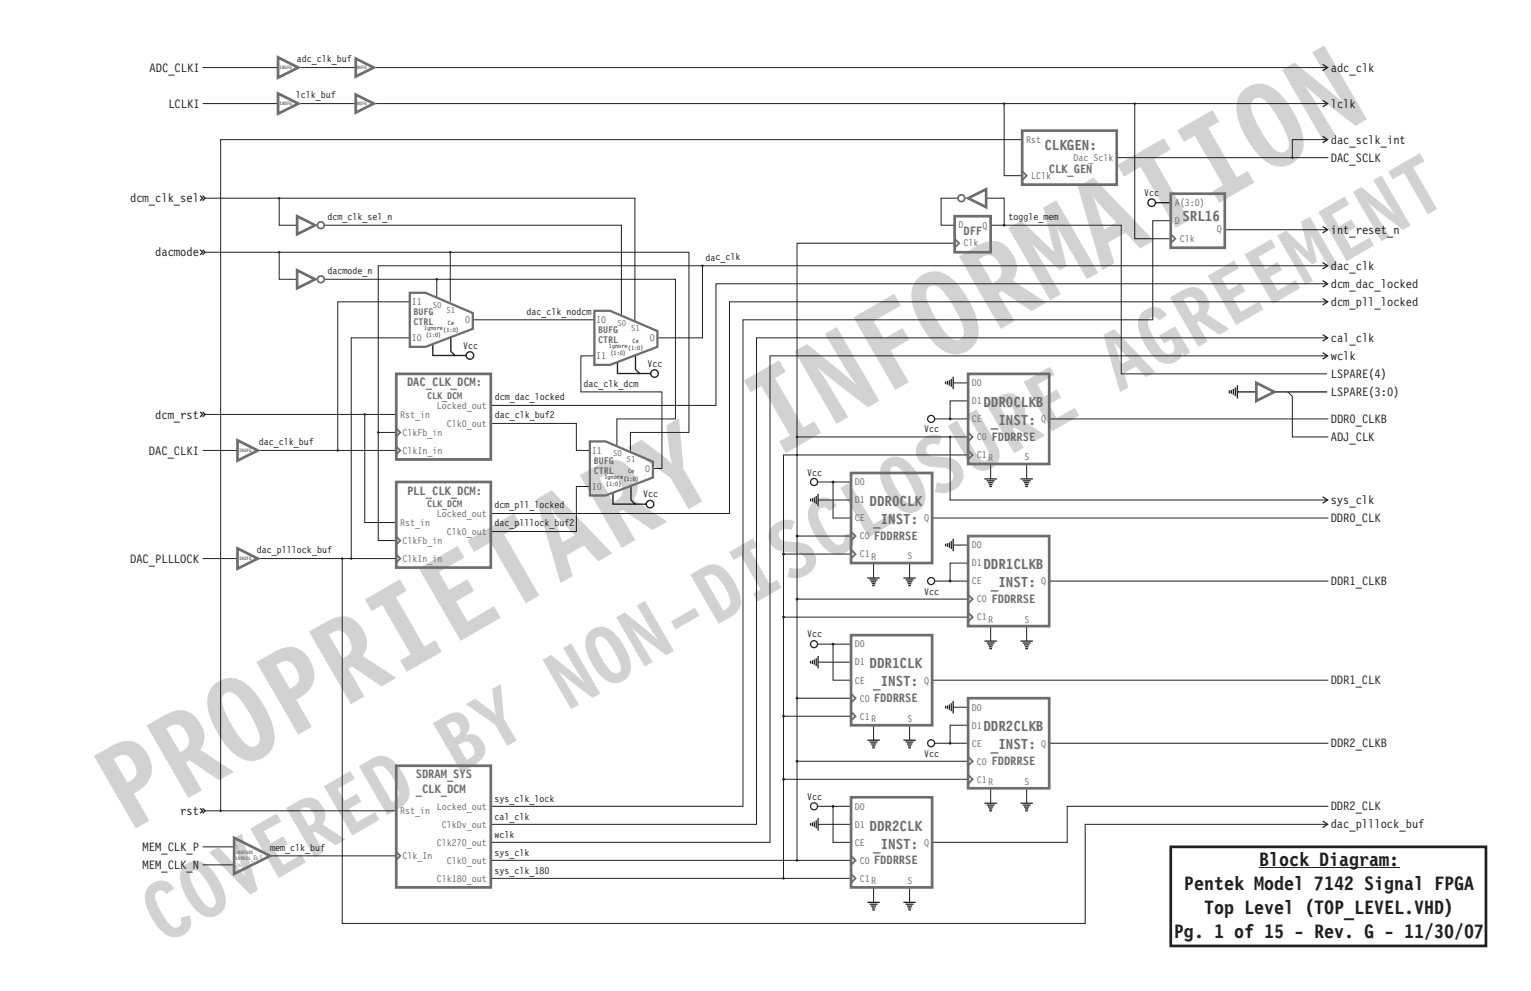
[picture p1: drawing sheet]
<svg xmlns="http://www.w3.org/2000/svg" width="432mm" height="279mm" viewBox="0 0 432 279" stroke-linecap="round" stroke-linejoin="round" font-family="sans-serif">
<path d="M96.5 157.5v102.8h209.6v-27.9h68.1" fill="none" stroke="#231f20" stroke-width=".28"/>
<circle cx="96.5" cy="157.5" r=".34" fill="#231f20"/>
<path d="M56.4 55.2l.7 .7-.7 .7M57.1 55.2l.8 .7-.8 .7M373 231.5l1.4 .9-1.4 .9" fill="none" stroke="#231f20" stroke-width=".36"/>
<path d="M57.7 55.9h121.4v34.8M78.7 55.9v7.6h5.1" fill="none" stroke="#231f20" stroke-width=".28"/>
<circle cx="78.7" cy="55.9" r=".34" fill="#231f20"/>
<path d="M91.4 63.5h83.9v25.4M273 128.3h-52v119.3h19M273 123.2h-48.2v119.4h15.2M279.4 130.8v4.2M289.6 130.8v4.2M224.8 214.6h48.2" fill="none" stroke="#231f20" stroke-width=".28"/>
<path d="M277.7 135h3.4M278.3 135.6h2.2M278.6 136.1h1.5M278.9 136.6h1M279 137.2h.8M287.8 135h3.5M288.4 135.6h2.3M288.8 136.1h1.5M289.1 136.6h1M289.2 137.2h.7" fill="none" stroke="#231f20" stroke-width=".36"/>
<circle cx="224.8" cy="214.6" r=".39" fill="#231f20"/>
<path d="M221 219.7h52" fill="none" stroke="#231f20" stroke-width=".28"/>
<circle cx="221" cy="219.7" r=".39" fill="#231f20"/>
<path d="M268.8 199.4h4.2M263.6 209.5l9.4 .1M230.7 232.4h9.3M234.9 227.3v10.2h5.1M279.4 222.2v4.3M289.6 222.2v4.3M246.4 250.2v4.2M256.5 250.2v4.2" fill="none" stroke="#231f20" stroke-width=".28"/>
<g fill="none" stroke="#231f20" stroke-width=".36">
<path d="M266.7 199v.8M267.2 198.9v1M267.8 198.6v1.5M268.3 198.3v2.2M268.8 197.6v3.5M228.6 232v.8M229.1 231.9v1M229.7 231.7v1.5M230.2 231.3v2.2M230.7 230.7v3.5M277.7 226.5h3.4M278.3 227h2.2"/>
<path d="M278.6 227.5h1.5M278.9 228.1h1M279 228.6h.8M287.8 226.5h3.5M288.4 227h2.3M288.8 227.5h1.5M289.1 228.1h1M289.2 228.6h.7M244.6 254.4h3.5M245.3 254.9h2.2M245.6 255.5h1.5M245.9 256h1"/>
<path d="M246 256.5h.8M254.8 254.4h3.5M255.4 254.9h2.3M255.8 255.5h1.5M256 256h1M256.2 256.5h.7"/>
<circle cx="262.6" cy="209.6" r=".99"/>
</g>
<circle cx="234.9" cy="227.3" r=".39" fill="#231f20"/>
<path d="M221 174h52M279.4 176.5v4.2M289.6 176.5v4.2M230.6 227.3h9.4" fill="none" stroke="#231f20" stroke-width=".28"/>
<g fill="none" stroke="#231f20" stroke-width=".36">
<path d="M277.7 180.7h3.4M278.3 181.3h2.2M278.6 181.8h1.5M278.9 182.3h1M279 182.9h.8M287.8 180.7h3.5M288.4 181.3h2.3M288.8 181.8h1.5M289.1 182.3h1M289.2 182.9h.7"/>
<circle cx="229.6" cy="227.3" r=".99"/>
</g>
<circle cx="221" cy="174" r=".39" fill="#231f20"/>
<path d="M224.8 168.9h48.2" fill="none" stroke="#231f20" stroke-width=".28"/>
<circle cx="224.8" cy="168.9" r=".39" fill="#231f20"/>
<path d="M273 204.5h-5v5" fill="none" stroke="#231f20" stroke-width=".28"/>
<circle cx="268" cy="209.5" r=".39" fill="#231f20"/>
<path d="M268.8 153.7h4.2M273 158.8h-5v5M263.6 163.8h9.4" fill="none" stroke="#231f20" stroke-width=".28"/>
<g fill="none" stroke="#231f20" stroke-width=".36">
<path d="M266.7 153.3v.7M267.2 153.2v1M267.8 152.9v1.5M268.3 152.5v2.3M268.8 151.9v3.5"/>
<circle cx="262.6" cy="163.8" r=".99"/>
</g>
<circle cx="268" cy="163.8" r=".39" fill="#231f20"/>
<path d="M234.9 135.9v10.1h5.1M230.7 141h9.3M246.4 158.8v4.2M256.5 158.8v4.2" fill="none" stroke="#231f20" stroke-width=".28"/>
<g fill="none" stroke="#231f20" stroke-width=".36">
<path d="M230.2 139.8v2.3M230.7 139.2v3.5M228.6 140.6v.7M229.1 140.5v1M229.7 140.2v1.5M244.6 163h3.5M245.3 163.5h2.2M245.6 164h1.5M245.9 164.6h1M246 165.1h.8M254.8 163h3.5M255.4 163.5h2.3"/>
<path d="M255.8 164h1.5M256 164.6h1M256.2 165.1h.7"/>
</g>
<circle cx="234.9" cy="135.9" r=".39" fill="#231f20"/>
<path d="M230.6 135.9h9.4M224.8 151.1h15.2" fill="none" stroke="#231f20" stroke-width=".28"/>
<circle cx="229.6" cy="135.9" r=".99" fill="none" stroke="#231f20" stroke-width=".36"/>
<circle cx="224.8" cy="151.1" r=".39" fill="#231f20"/>
<path d="M221 156.2h19" fill="none" stroke="#231f20" stroke-width=".28"/>
<circle cx="221" cy="156.2" r=".39" fill="#231f20"/>
<path d="M263.6 118.1h9.4M268.8 107.9h4.2M273 113h-5v5.1" fill="none" stroke="#231f20" stroke-width=".28"/>
<g fill="none" stroke="#231f20" stroke-width=".36">
<path d="M266.7 107.6v.7M267.2 107.4v1M267.8 107.2v1.5M268.3 106.8v2.3M268.8 106.2v3.5"/>
<circle cx="262.6" cy="118.1" r=".99"/>
</g>
<circle cx="268" cy="118.1" r=".39" fill="#231f20"/>
<path d="M224.8 196.9h15.2" fill="none" stroke="#231f20" stroke-width=".28"/>
<circle cx="224.8" cy="196.9" r=".39" fill="#231f20"/>
<path d="M221 201.9h19" fill="none" stroke="#231f20" stroke-width=".28"/>
<circle cx="221" cy="201.9" r=".39" fill="#231f20"/>
<path d="M295.9 118.1h78.7M262.9 146h111.7M295.9 163.8h78.7M230.7 186.7h9.3M234.9 181.6v10.2h5.1M262.9 191.8h111.7M246.4 204.5v4.2M256.5 204.5v4.2M295.9 209.5h78.7M374.6 227.3h-73.6v10.2h-38.1" fill="none" stroke="#231f20" stroke-width=".28"/>
<g fill="none" stroke="#231f20" stroke-width=".36">
<path d="M228.6 186.3v.8M229.1 186.2v1M229.7 185.9v1.5M230.2 185.6v2.2M230.7 184.9v3.5M244.6 208.7h3.5M245.3 209.2h2.2M245.6 209.8h1.5M245.9 210.3h1M246 210.8h.8M254.8 208.7h3.5M255.4 209.2h2.3"/>
<path d="M255.8 209.8h1.5M256 210.3h1M256.2 210.8h.7"/>
</g>
<circle cx="234.9" cy="181.6" r=".39" fill="#231f20"/>
<path d="M268 123.2v17.8h106.2M230.6 181.6h9.4" fill="none" stroke="#231f20" stroke-width=".28"/>
<circle cx="229.6" cy="181.6" r=".99" fill="none" stroke="#231f20" stroke-width=".36"/>
<circle cx="268" cy="123.2" r=".34" fill="#231f20"/>
<path d="M373 140.1l1.4 .9-1.4 .9" fill="none" stroke="#231f20" stroke-width=".36"/>
<path d="M57.1 238.8h8.9M57.1 243.8h8.9M76.2 241.3h35.6M138.4 242.6h86.4" fill="none" stroke="#231f20" stroke-width=".28"/>
<circle cx="224.8" cy="242.6" r=".34" fill="#231f20"/>
<path d="M138.4 247.6h82.6" fill="none" stroke="#231f20" stroke-width=".28"/>
<circle cx="221" cy="247.6" r=".34" fill="#231f20"/>
<g fill="none" stroke="#231f20" stroke-width=".38">
<path d="M325.9 57.2h4.3"/>
<circle cx="324.8" cy="57.2" r="1.06"/>
</g>
<path d="M57.1 19.1h21.6M83.8 19h16.5M105.4 19.1h268.8M57.1 29.2h21.6M83.8 29.2h16.5M105.4 29.2h268.8M320 29.2v38.1h10.2M330.2 62.2h-5.1v28h-115.6v137.1h-71.1M374.2 95.2h-160.8v137.2h-75M374.2 100.3h-157v137.2h-78.8M57.7 228.6h54.1" fill="none" stroke="#231f20" stroke-width=".28"/>
<path d="M373 18.1l1.4 1-1.4 .9M373 28.3l1.4 .9-1.4 .9M373 99.4l1.4 .9-1.4 .9M373 94.3l1.4 .9-1.4 1M56.4 227.9l.7 .7-.7 .7M57.1 227.9l.8 .7-.8 .7" fill="none" stroke="#231f20" stroke-width=".36"/>
<circle cx="320" cy="29.2" r=".34" fill="#231f20"/>
<path d="M345.4 64.8h28.8M57.7 116.8h54.1M102.9 116.8v30.5h8.9M57.1 127h9.9M72.4 127h39.4M57.1 157.5h9.9M72.4 157.5h39.4" fill="none" stroke="#231f20" stroke-width=".28"/>
<path d="M373 63.9l1.4 .9-1.4 .9M56.4 116.1l.7 .7-.7 .8M57.1 116.1l.8 .7-.8 .8" fill="none" stroke="#231f20" stroke-width=".36"/>
<circle cx="102.9" cy="116.8" r=".34" fill="#231f20"/>
<path d="M115.6 95.2h-16.5v62.3M374.2 85.1h-168.5v59.7h-67.3M374.2 80h-172.3v34.3h-63.5M138.4 119.4h24.2v7.6h3.8M167.6 100.3h-3.8v10.2h22.9v21.6h-2.6M166.4 137.2h-3.8v12.7h-24.2" fill="none" stroke="#231f20" stroke-width=".28"/>
<path d="M373 79.1l1.4 .9-1.4 .9M373 84.2l1.4 .9-1.4 .9" fill="none" stroke="#231f20" stroke-width=".36"/>
<g fill="none" stroke="#231f20" stroke-width=".38">
<path d="M122.1 96.9v3.3h9.4M127.2 94.7v4.4l1.2 1.2M172.9 138.8v3.3h9.4M178 136.7v4.3l1.2 1.2"/>
<circle cx="132.5" cy="100.2" r="1.06"/>
<circle cx="183.3" cy="142.1" r="1.06"/>
</g>
<circle cx="99.1" cy="157.5" r=".34" fill="#231f20"/>
<path d="M115.6 85.1h-20.4v41.9" fill="none" stroke="#231f20" stroke-width=".28"/>
<circle cx="95.2" cy="127" r=".34" fill="#231f20"/>
<path d="M57.7 71.1h136.6v50.8h-16.5v5.5M78.7 71.1v7.6h5.1M133.3 90.2h34.3" fill="none" stroke="#231f20" stroke-width=".28"/>
<path d="M56.4 70.4l.7 .7-.7 .7M57.1 70.4l.8 .7-.8 .7" fill="none" stroke="#231f20" stroke-width=".36"/>
<circle cx="78.7" cy="71.1" r=".34" fill="#231f20"/>
<path d="M91.4 78.7h99.1v39.4h-16.5v7.6M127 71.1v14" fill="none" stroke="#231f20" stroke-width=".28"/>
<circle cx="127" cy="71.1" r=".34" fill="#231f20"/>
<path d="M123.2 78.7v5.1" fill="none" stroke="#231f20" stroke-width=".28"/>
<circle cx="123.2" cy="78.7" r=".34" fill="#231f20"/>
<path d="M198.1 74.9h-91.4v77.5h5.1M374.2 74.9h-176.1v20.3h-12.7" fill="none" stroke="#231f20" stroke-width=".28"/>
<path d="M373 74l1.4 .9-1.4 .9" fill="none" stroke="#231f20" stroke-width=".36"/>
<g fill="none" stroke="#231f20" stroke-width=".38">
<path d="M179.2 99.8v4.3l1.3 1.3M174.1 102v3.3h9.5"/>
<circle cx="184.6" cy="105.3" r="1.06"/>
</g>
<circle cx="198.1" cy="74.9" r=".34" fill="#231f20"/>
<path d="M106.7 121.9h5.1" fill="none" stroke="#231f20" stroke-width=".28"/>
<circle cx="106.7" cy="121.9" r=".34" fill="#231f20"/>
<path d="M283.2 29.2v20.3h5.1" fill="none" stroke="#231f20" stroke-width=".28"/>
<circle cx="283.2" cy="29.2" r=".34" fill="#231f20"/>
<path d="M288.3 39.4h-226.1v189.2" fill="none" stroke="#231f20" stroke-width=".28"/>
<circle cx="62.2" cy="228.6" r=".34" fill="#231f20"/>
<path d="M374.2 39.4h-9.7v5M315 44.4h59.6" fill="none" stroke="#231f20" stroke-width=".28"/>
<path d="M373 38.5l1.4 .9-1.4 .9" fill="none" stroke="#231f20" stroke-width=".36"/>
<circle cx="364.5" cy="44.5" r=".34" fill="#231f20"/>
<path d="M269.2 68.6h-44.4v54.6" fill="none" stroke="#231f20" stroke-width=".28"/>
<circle cx="224.8" cy="123.2" r=".36" fill="#231f20"/>
<path d="M270.3 55.9h-4.9v7.6h3.8M278.1 55.9h5.1v7.6h-3.8M283.2 63.5h33v41.9h58.1" fill="none" stroke="#231f20" stroke-width=".28"/>
<circle cx="283.2" cy="63.5" r=".36" fill="#231f20"/>
<path d="M346.7 110.1v.8M347.3 110v1M347.9 109.7v1.6M348.4 109.3v2.4M349 108.6v3.8M349 110.5h25.3" fill="none" stroke="#231f20" stroke-width=".38"/>
<path d="M363.2 110.5l1.3 1.3v11.4h10.1M355.1 244.7h39.5" fill="none" stroke="#231f20" stroke-width=".28"/>
<path d="M330.2 238.8h88.9v27.9h-88.9z" fill="none" stroke="#231f20" stroke-width=".76" stroke-linecap="butt"/>
<path d="M100.3 16.5l5.1 2.6-5.1 2.5z" fill="none" stroke="#6c6d70" stroke-width=".76" stroke-linecap="butt"/>
<path d="M354.3 107.9l5.1 2.6-5.1 2.5z" fill-rule="evenodd" fill="#fff" stroke="#6c6d70" stroke-width=".76" stroke-linecap="butt"/>
<g fill="none" stroke="#6c6d70" stroke-width=".76" stroke-linecap="butt">
<path d="M78.4 16.2l5.7 2.9-5.7 2.8zM78.4 26.4l5.7 2.8-5.7 2.9zM100.3 26.7l5.1 2.5-5.1 2.6zM288.3 36.8h26.7v15.3h-26.7zM273 55.9l5.1-2.6v5.1zM330.2 54.6h15.2v15.2h-15.2zM83.8 76.2l5.1 2.5-5.1 2.6zM83.8 61l5.1 2.5-5.1 2.5zM269.2 61h10.2v10.1h-10.2zM111.8 105.4h26.6v24.1h-26.6zM273 105.4h22.9v25.4h-22.9zM67 124.1l5.7 2.9-5.7 2.9z"/>
<path d="M111.8 135.9h26.6v24.1h-26.6zM240 133.3h22.9v25.5h-22.9zM67 154.6l5.7 2.9-5.7 2.8zM273 151.1h22.9v25.4h-22.9zM240 179.1h22.9v25.4h-22.9zM273 196.8h22.9v25.4h-22.9zM111.8 215.9h26.6v34.3h-26.6zM66 236.2l10.2 5.1-10.2 5.1zM240 224.8h22.9v25.4h-22.9z"/>
</g>
<g fill="none" stroke="#6c6d70" stroke-width=".51">
<path d="M288.3 48.3l1.3 1.2-1.3 1.3M269.2 67.3l1.3 1.3-1.3 1.2M330.2 66l1.3 1.3-1.3 1.3M111.6 120.7l1.3 1.2-1.3 1.3M111.6 125.7l1.3 1.3-1.3 1.3M273 121.9l1.3 1.3-1.3 1.3M273 127l1.3 1.3-1.3 1.2M111.6 151.1l1.3 1.3-1.3 1.3M111.6 156.2l1.3 1.3-1.3 1.3M240 149.9l1.3 1.2-1.3 1.3M240 154.9l1.3 1.3-1.3 1.3M273 167.6l1.3 1.3-1.3 1.3"/>
<path d="M273 172.7l1.3 1.3-1.3 1.3M240 195.6l1.3 1.2-1.3 1.3M240 200.7l1.3 1.2-1.3 1.3M273 213.4l1.3 1.2-1.3 1.3M273 218.4l1.3 1.3-1.3 1.3M111.6 240l1.3 1.3-1.3 1.3M240 241.3l1.3 1.3-1.3 1.2M240 246.4l1.3 1.2-1.3 1.3"/>
<circle cx="271.1" cy="55.9" r=".95"/>
<circle cx="90.5" cy="78.7" r=".95"/>
<circle cx="90.5" cy="63.5" r=".95"/>
</g>
<path d="M115.6 82.5h4.4l13.3 5.8v4.4l-13.3 5.1h-4.4zM167.6 87.6h4.5l13.3 5.7v4.5l-13.3 5.1h-4.5zM166.4 124.5h4.4l13.3 5.7v4.4l-13.3 5.1h-4.4z" fill="none" stroke="#6c6d70" stroke-width=".63" stroke-linecap="butt"/>
<text font-size="35.3" fill="#d1d2d4" x="35.6" y="235.1" transform="rotate(-30 35.6 235.1)">PROPRIETARY INFORMATION</text>
<text font-size="24" fill="#d1d2d4" x="45.6" y="266.6" transform="rotate(-30 45.6 266.6)">COVERED BY NON-DISCLOSURE AGREEMENT</text>
<g font-size="5.6" fill="#231f20">
<text x="355.1" y="244">Block Diagram:</text>
<text x="333.9" y="250.8">Pentek Model 7142 Signal FPGA</text>
<text x="339.6" y="257.6">Top Level (TOP_LEVEL.VHD)</text>
<text x="331.1" y="264.3">Pg. 1 of 15 - Rev. G - 11/30/07</text>
</g>
<g font-size="4.2" fill="#6c6d70">
<text x="294.6" y="42.2">CLKGEN:</text>
<text x="333.5" y="62.2">SRL16</text>
<text x="277.4" y="114.8">DDR0CLKB</text>
<text x="279.5" y="119.8">_INST:</text>
<text x="245.2" y="142.7">DDR0CLK</text>
<text x="246.3" y="147.8">_INST:</text>
<text x="277.4" y="160.5">DDR1CLKB</text>
<text x="279.5" y="165.6">_INST:</text>
<text x="245.2" y="188.4">DDR1CLK</text>
<text x="246.3" y="193.5">_INST:</text>
<text x="277.4" y="206.2">DDR2CLKB</text>
<text x="279.5" y="211.3">_INST:</text>
<text x="245.2" y="234.1">DDR2CLK</text>
<text x="246.3" y="239.2">_INST:</text>
</g>
<g font-size="3.5" fill="#231f20">
<text x="42.2" y="20.2">ADC_CLKI</text>
<text x="375.3" y="20.2">adc_clk</text>
<text x="47.5" y="30.4">LCLKI</text>
<text x="375.3" y="30.4">lclk</text>
<text x="375.3" y="40.6">dac_sclk_int</text>
<text x="375.3" y="45.6">DAC_SCLK</text>
<text x="36.7" y="57.1">dcm_clk_sel</text>
<text x="375.3" y="66">int_reset_n</text>
<text x="43.8" y="72.3">dacmode</text>
<text x="375.3" y="76.1">dac_clk</text>
<text x="375.3" y="81.2">dcm_dac_locked</text>
<text x="375.3" y="86.3">dcm_pll_locked</text>
<text x="375.3" y="96.4">cal_clk</text>
<text x="375.3" y="101.5">wclk</text>
<text x="375.3" y="106.6">LSPARE(4)</text>
<text x="375.3" y="111.7">LSPARE(3:0)</text>
<text x="43.8" y="118">dcm_rst</text>
<text x="375.3" y="119.3">DDR0_CLKB</text>
<text x="375.3" y="124.4">ADJ_CLK</text>
<text x="42" y="128.2">DAC_CLKI</text>
<text x="375.3" y="142.1">sys_clk</text>
<text x="375.3" y="147.2">DDR0_CLK</text>
<text x="36.7" y="158.7">DAC_PLLLOCK</text>
<text x="375.3" y="165">DDR1_CLKB</text>
<text x="375.3" y="192.9">DDR1_CLK</text>
<text x="375.3" y="210.7">DDR2_CLKB</text>
<text x="50.8" y="229.8">rst</text>
<text x="375.3" y="228.5">DDR2_CLK</text>
<text x="375.3" y="233.6">dac_plllock_buf</text>
<text x="40.2" y="239.9">MEM_CLK_P</text>
<text x="40.2" y="245">MEM_CLK_N</text>
</g>
<g font-size="3.5" fill="#6c6d70">
<text x="295.8" y="48.8">CLK_GEN</text>
<text x="271.7" y="66.3">DFF</text>
<text x="114.8" y="108.9">DAC_CLK_DCM:</text>
<text x="279.7" y="124.3">FDDRRSE</text>
<text x="114.8" y="139.4">PLL_CLK_DCM:</text>
<text x="246.5" y="152.2">FDDRRSE</text>
<text x="279.7" y="170">FDDRRSE</text>
<text x="246.5" y="198">FDDRRSE</text>
<text x="279.7" y="215.7">FDDRRSE</text>
<text x="117.3" y="219.4">SDRAM_SYS</text>
<text x="117.3" y="223.7">_CLK_DCM</text>
<text x="246.5" y="243.7">FDDRRSE</text>
</g>
<g font-size="2.8" fill="#231f20">
<text x="83.7" y="17.6">adc_clk_buf</text>
<text x="83.5" y="27.7">lclk_buf</text>
<text x="322.7" y="55.3">Vcc</text>
<text x="92.4" y="62">dcm_clk_sel_n</text>
<text x="284.4" y="62">toggle_mem</text>
<text x="92.4" y="77.3">dacmode_n</text>
<text x="199" y="73.5">dac_clk</text>
<text x="148.5" y="88.7">dac_clk_nodcm</text>
<text x="130.6" y="98.3">Vcc</text>
<text x="182.7" y="103.4">Vcc</text>
<text x="139.5" y="112.8">dcm_dac_locked</text>
<text x="164.6" y="109">dac_clk_dcm</text>
<text x="139.5" y="117.9">dac_clk_buf2</text>
<text x="73" y="125.6">dac_clk_buf</text>
<text x="260.7" y="121.9">Vcc</text>
<text x="227.6" y="134.1">Vcc</text>
<text x="139.5" y="143.3">dcm_pll_locked</text>
<text x="181.4" y="140.2">Vcc</text>
<text x="139.5" y="148.4">dac_plllock_buf2</text>
<text x="72.5" y="156">dac_plllock_buf</text>
<text x="260.7" y="167.6">Vcc</text>
<text x="227.6" y="179.7">Vcc</text>
<text x="260.7" y="213.3">Vcc</text>
<text x="139.4" y="226.1">sys_clk_lock</text>
<text x="227.6" y="225.6">Vcc</text>
<text x="139.4" y="231.1">cal_clk</text>
<text x="76.2" y="239.8">mem_clk_buf</text>
<text x="139.4" y="236.2">wclk</text>
<text x="139.4" y="241.3">sys_clk</text>
<text x="139.4" y="246.4">sys_clk_180</text>
</g>
<g font-size="2.8" fill="#6c6d70">
<text x="289.4" y="40.3">Rst</text>
<text x="302.8" y="45.4">Dac_Sclk</text>
<text x="290.8" y="50.5">LClk</text>
<text x="331.3" y="58.1">A(3:0)</text>
<text x="270.4" y="64.4">D</text>
<text x="277.1" y="64.5">Q</text>
<text x="331.3" y="63.2">D</text>
<text x="343.2" y="65.5">Q</text>
<text x="271.8" y="69.5">Clk</text>
<text x="332.7" y="68.2">Clk</text>
<text x="116.1" y="86">I1</text>
<text x="116.7" y="88.9">BUFG</text>
<text x="116.7" y="91.6">CTRL</text>
<text x="131.2" y="91.2">O</text>
<text x="168.2" y="91.1">I0</text>
<text x="168.7" y="94">BUFG</text>
<text x="116.1" y="96.2">I0</text>
<text x="168.2" y="101.3">I1</text>
<text x="168.7" y="96.7">CTRL</text>
<text x="183.3" y="96.2">O</text>
<text x="120.5" y="112.5">CLK_DCM</text>
<text x="274.1" y="108.9">D0</text>
<text x="274.1" y="114">D1</text>
<text x="112.9" y="117.8">Rst_in</text>
<text x="123.2" y="115.2">Locked_out</text>
<text x="274.1" y="119">CE</text>
<text x="293.7" y="119.1">Q</text>
<text x="113.5" y="122.9">ClkFb_in</text>
<text x="126.1" y="120.3">Clk0_out</text>
<text x="275.5" y="124.1">C0</text>
<text x="113.5" y="127.9">ClkIn_in</text>
<text x="166.9" y="128">I1</text>
<text x="167.5" y="130.8">BUFG</text>
<text x="275.5" y="129.2">C1R</text>
<text x="288.9" y="129.8">S</text>
<text x="167.5" y="133.5">CTRL</text>
<text x="182" y="133.1">O</text>
<text x="241.1" y="136.8">D0</text>
<text x="120.5" y="143">CLK_DCM</text>
<text x="166.9" y="138.1">I0</text>
<text x="241.1" y="141.9">D1</text>
<text x="112.9" y="148.3">Rst_in</text>
<text x="123.2" y="145.7">Locked_out</text>
<text x="241.1" y="147">CE</text>
<text x="260.6" y="147">Q</text>
<text x="113.5" y="153.3">ClkFb_in</text>
<text x="126.1" y="150.8">Clk0_out</text>
<text x="242.5" y="152.1">C0</text>
<text x="274.1" y="154.6">D0</text>
<text x="113.5" y="158.4">ClkIn_in</text>
<text x="242.5" y="157.1">C1R</text>
<text x="255.9" y="157.7">S</text>
<text x="274.1" y="159.7">D1</text>
<text x="274.1" y="164.8">CE</text>
<text x="293.7" y="164.8">Q</text>
<text x="275.5" y="169.8">C0</text>
<text x="275.5" y="174.9">C1R</text>
<text x="288.9" y="175.5">S</text>
<text x="241.1" y="182.5">D0</text>
<text x="241.1" y="187.6">D1</text>
<text x="241.1" y="192.7">CE</text>
<text x="242.5" y="197.8">C0</text>
<text x="260.6" y="192.7">Q</text>
<text x="242.5" y="202.9">C1R</text>
<text x="255.9" y="203.5">S</text>
<text x="274.1" y="200.3">D0</text>
<text x="274.1" y="205.4">D1</text>
<text x="274.1" y="210.5">CE</text>
<text x="275.5" y="215.6">C0</text>
<text x="293.7" y="210.5">Q</text>
<text x="275.5" y="220.6">C1R</text>
<text x="288.9" y="221.2">S</text>
<text x="112.9" y="229.6">Rst_in</text>
<text x="123.2" y="228.3">Locked_out</text>
<text x="124.6" y="233.4">ClkDv_out</text>
<text x="241.1" y="228.3">D0</text>
<text x="241.1" y="233.3">D1</text>
<text x="123.2" y="238.4">Clk270_out</text>
<text x="241.1" y="238.4">CE</text>
<text x="260.6" y="238.4">Q</text>
<text x="113.5" y="242.2">Clk_In</text>
<text x="126.1" y="243.5">Clk0_out</text>
<text x="242.5" y="243.5">C0</text>
<text x="123.2" y="248.6">Clk180_out</text>
<text x="242.5" y="248.6">C1R</text>
<text x="255.9" y="249.2">S</text>
</g>
<g font-size="2.5" fill="#6c6d70">
<text x="122.1" y="86.7">S0</text>
<text x="125.9" y="88.3">S1</text>
<text x="174.2" y="91.8">S0</text>
<text x="178" y="93.4">S1</text>
<text x="172.9" y="128.7">S0</text>
<text x="176.7" y="130.2">S1</text>
</g>
<g font-size="1.8" fill="#231f20">
<text x="119.7" y="93">Ignore</text>
<text x="120.1" y="95.1">(1:0)</text>
<text x="125" y="93.6">(1:0)</text>
<text x="126.3" y="91.5">Ce</text>
<text x="171.7" y="98.1">Ignore</text>
<text x="172.2" y="100.2">(1:0)</text>
<text x="177.1" y="98.7">(1:0)</text>
<text x="178.4" y="96.6">Ce</text>
<text x="170.5" y="135">Ignore</text>
<text x="170.9" y="137">(1:0)</text>
<text x="175.8" y="135.5">(1:0)</text>
<text x="177.1" y="133.4">Ce</text>
</g>
<g font-size="1.4" fill="#6c6d70">
<text x="78.8" y="19.6">IBUFG</text>
<text x="100.7" y="19.5">BUFG</text>
<text x="78.8" y="29.7">IBUFG</text>
<text x="100.7" y="29.7">BUFG</text>
<text x="67.4" y="127.5">IBUFG</text>
<text x="67.4" y="158">IBUFG</text>
<text x="66.5" y="239.3">I</text>
<text x="66.5" y="240.7">IBUFGDS_</text>
<text x="66.5" y="242.4">LVPECL_25</text>
<text x="66.5" y="244.3">Ib</text>
<text x="73.3" y="241.8">O</text>
</g>
</svg>
